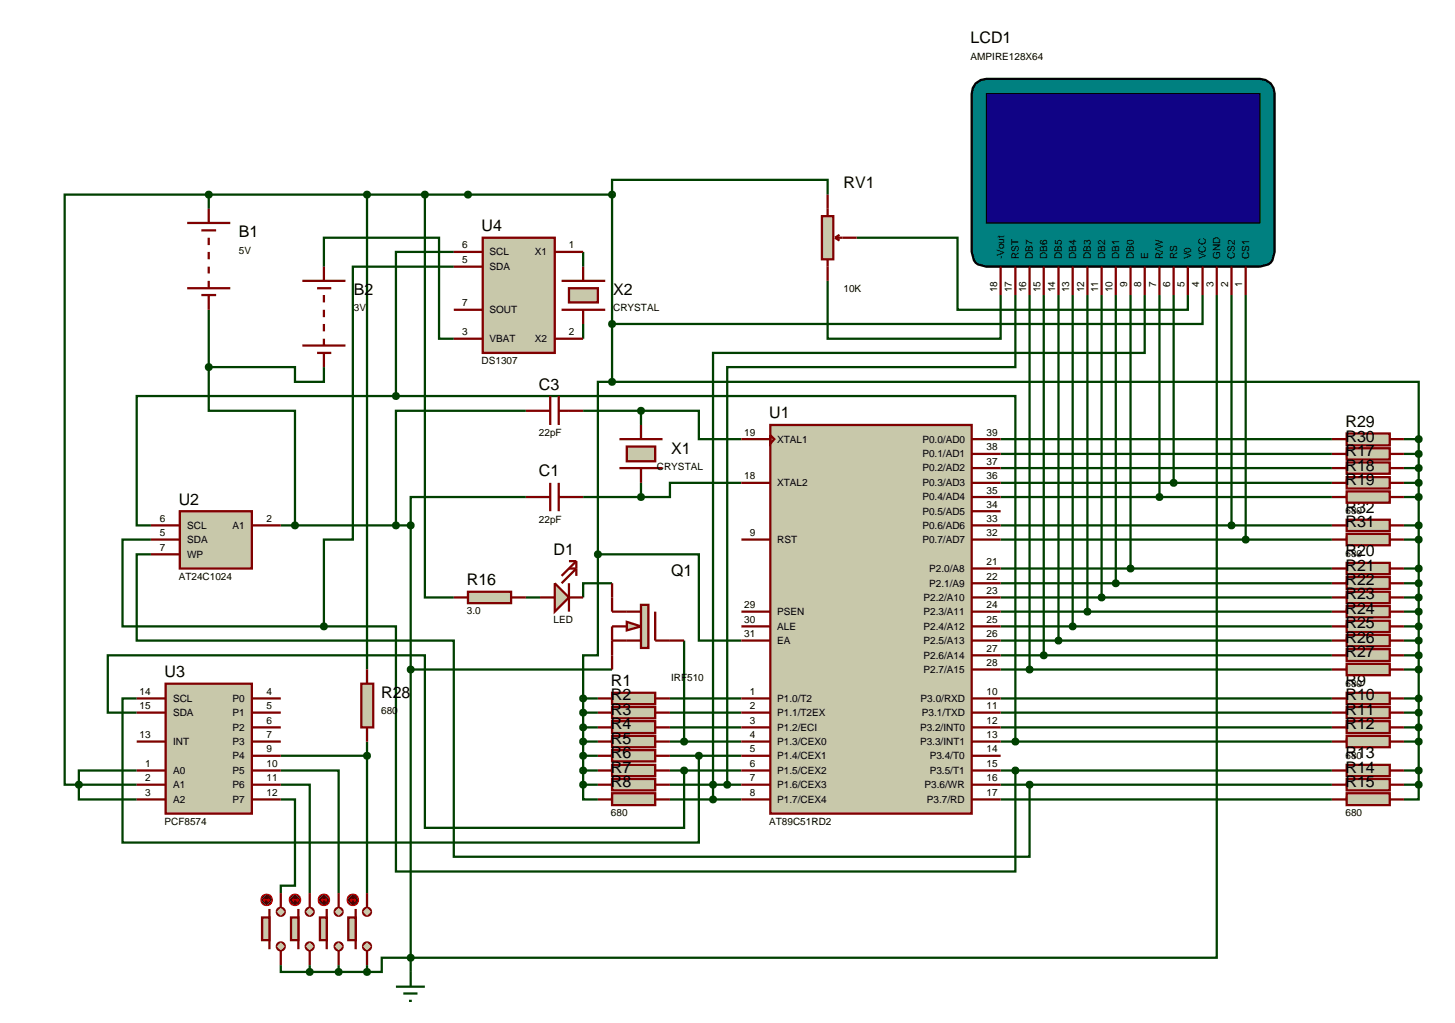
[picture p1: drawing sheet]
<svg xmlns="http://www.w3.org/2000/svg" width="257mm" height="180mm" viewBox="0 0 257 180" stroke-linecap="round" stroke-linejoin="round" font-family="sans-serif">
<g fill="none" stroke="#004000" stroke-width=".4">
<path d="M36.8 34.3h-25.4v104h2.5M36.8 34.3v2.5M36.8 34.3h71.1M64.7 34.3v83.7M74.9 34.3v71h5.1M107.9 34.3v-2.6h38v2.6M107.9 34.3v33M36.8 54.6v10.1M57.1 47v-5.1h20.3v17.8h2.6M80 44.4h-10.2v25.4M80 47h-17.8v48.1h-5.1v15.3M102.8 44.4v2.6"/>
<path d="M102.8 57.1v2.6M145.9 49.5v10.2h30.5v-7.7M151 41.9h17.8v12.7h40.6v-2.6M179 52v12.7h-50.8v73.6M181.5 52v66M184 52v63.5M186.6 52v60.9M189.1 52v58.4M191.7 52v55.8M194.2 52v53.3M196.7 52v50.8M199.3 52v48.2"/>
<path d="M201.8 52v10.2h-76.1v78.7M204.4 52v35.6M206.9 52v33.1M212 52v5.1h-104.1M214.5 52v116.8h-147.2v2.5h-2.6M217.1 52v40.6M219.6 52v43.1M36.8 64.7v7.7h15.2v20.2M36.8 64.7h15.2v2.6h5.1v-2.6M69.8 69.8h-45.7v22.8h2.5M69.8 69.8h109.2v60.9M92.7 72.4h-22.9v20.2"/>
<path d="M102.8 72.4h10.2M107.9 67.3h142.2v10.1M107.9 67.3h-2.5v30.4M113 72.4h10.2v5h7.5M113 72.4v2.5M176.4 77.4h58.4M247.5 77.4h2.6M250.1 77.4v60.9M26.6 97.7h-2.5v15.2h55.9v38.1h101.5v-12.7M26.6 95.1h-5v15.3h35.5M49.5 92.6h22.9M72.4 92.6v78.7"/>
<path d="M92.7 87.6h-20.3v5M102.8 87.6h10.2M105.4 97.7v17.8h-2.6v7.6M105.4 97.7h17.8v15.2h7.5M113 85.1v2.5M130.7 85.1h-12.6v2.5h-5.1M176.4 92.6h58.4M176.4 80h58.4M176.4 95.1h58.4M176.4 82.5h58.4M176.4 85.1h58.4M176.4 87.6h58.4"/>
<path d="M247.5 92.6h2.6M247.5 80h2.6M247.5 95.1h2.6M247.5 82.5h2.6M247.5 85.1h2.6M247.5 87.6h2.6M57.1 110.4h12.7v43.2h109.2v-17.8M72.4 118h35.5M92.7 105.3h2.5M107.9 102.8h-5.1v2.5M120.6 112.9v17.8M176.4 105.3h58.4"/>
<path d="M176.4 118h58.4M176.4 115.5h58.4M176.4 112.9h58.4M176.4 110.4h58.4M176.4 107.8h58.4M176.4 102.8h58.4M176.4 100.2h58.4M247.5 105.3h2.6M247.5 118h2.6M247.5 115.5h2.6M247.5 112.9h2.6M247.5 110.4h2.6"/>
<path d="M247.5 107.8h2.6M247.5 102.8h2.6M247.5 100.2h2.6M13.9 138.3v2.6h10.2M13.9 138.3h10.2M24.1 135.8h-10.2v2.5M24.1 125.6h-5.1v-10.1h55.9v30.4h45.7v-10.1M24.1 123.1h-2.5v25.4h101.6v-15.3M49.5 138.3h5.1v19.1M49.5 135.8h10.2v21.6M49.5 133.2h15.2M64.7 130.7v26.7"/>
<path d="M102.8 138.3v2.6h2.6M102.8 138.3h2.6M102.8 123.1h2.6M102.8 125.6h2.6M102.8 128.2h2.6M102.8 135.8h2.6M102.8 123.1v15.2M102.8 130.7h2.6M102.8 133.2h2.6M118.1 138.3h12.6M118.1 123.1h12.6M118.1 125.6h12.6"/>
<path d="M118.1 128.2h12.6M118.1 135.8h12.6M118.1 130.7h12.6M118.1 133.2h12.6M176.4 138.3h58.4M176.4 123.1h58.4M176.4 125.6h58.4M176.4 128.2h58.4M176.4 135.8h58.4M176.4 130.7h58.4M247.5 138.3h2.6M247.5 123.1h2.6"/>
<path d="M247.5 125.6h2.6M247.5 128.2h2.6M247.5 135.8h2.6M247.5 130.7h2.6M250.1 138.3v2.6h-2.6M49.5 140.9h2.5v15.2h-2.5v1.3M118.1 140.9h12.6M176.4 140.9h58.4M49.5 170.1v1.2h5.1M54.6 171.3h10.1M54.6 170.1v1.2M59.7 170.1v1.2"/>
<path d="M64.7 170.1v1.2"/>
</g>
<path d="M135.8 74.9h35.5v68.5h-35.5z" fill="#c8c8aa" stroke="#800000" stroke-width=".4"/>
<g fill="none" stroke="#800000" stroke-width=".4">
<path d="M130.7 77.4h5.1M135.8 76.7l.7 .7-.7 .8zM171.3 77.4h5.1M130.7 85.1h5.1M130.7 95.1h5.1M171.3 85.1h5.1M171.3 95.1h5.1M171.3 80h5.1M171.3 82.5h5.1M171.3 87.6h5.1M171.3 90.1h5.1M171.3 92.6h5.1"/>
<path d="M130.7 110.4h5.1M130.7 112.9h5.1M130.7 107.8h5.1M171.3 110.4h5.1M171.3 112.9h5.1M171.3 107.8h5.1M171.3 118h5.1M171.3 100.2h5.1M171.3 102.8h5.1M171.3 105.3h5.1M171.3 115.5h5.1M130.7 123.1h5.1"/>
<path d="M130.7 125.6h5.1M130.7 128.2h5.1M130.7 130.7h5.1M130.7 133.2h5.1M130.7 135.8h5.1M130.7 138.3h5.1M171.3 123.1h5.1M171.3 125.6h5.1M171.3 128.2h5.1M171.3 130.7h5.1M171.3 133.2h5.1M171.3 135.8h5.1"/>
<path d="M171.3 138.3h5.1M130.7 140.9h5.1M171.3 140.9h5.1"/>
</g>
<path d="M172 14.7l.9-.6 1-.2h48.2a2.56 2.56 0 0 1 2.6 2.6v27.9l-.4 1.5-.7 .7-1.5 .4h-48.2l-1.5-.4-.4-.3-.3-.4-.4-1.5v-27.9l.2-1z" fill="#008080" stroke="#000" stroke-width=".4"/>
<path d="M173.9 16.5h48.2v22.8h-48.2z" fill="#100385" stroke="#000" stroke-width=".2"/>
<g fill="none" stroke="#800000" stroke-width=".4">
<path d="M176.4 47v5M179 47v5M181.5 47v5M184 47v5M186.6 47v5M189.1 47v5M191.7 47v5M194.2 47v5M196.7 47v5M199.3 47v5M201.8 47v5M204.4 47v5"/>
<path d="M206.9 47v5M209.4 47v5M212 47v5M214.5 47v5M217.1 47v5M219.6 47v5"/>
</g>
<path d="M31.7 90.1h12.7v10.1h-12.7z" fill="#c8c8aa" stroke="#800000" stroke-width=".4"/>
<path d="M26.6 92.6h5.1M26.6 95.1h5.1M26.6 97.7h5.1M44.4 92.6h5.1" fill="none" stroke="#800000" stroke-width=".4"/>
<path d="M29.2 120.5h15.2v22.9h-15.2z" fill="#c8c8aa" stroke="#800000" stroke-width=".4"/>
<g fill="none" stroke="#800000" stroke-width=".4">
<path d="M24.1 123.1h5.1M24.1 125.6h5.1M24.1 130.7h5.1M24.1 135.8h5.1M24.1 138.3h5.1M44.4 123.1h5.1M44.4 125.6h5.1M44.4 130.7h5.1M44.4 135.8h5.1M44.4 138.3h5.1M44.4 128.2h5.1M44.4 133.2h5.1"/>
<path d="M24.1 140.9h5.1M44.4 140.9h5.1"/>
</g>
<path d="M69.8 173.9h5.1M71.1 175.1h2.5M72.1 176.4h.5M72.4 171.3v2.6" fill="none" stroke="#004000" stroke-width=".4"/>
<path d="M13.5 138l.4-.2-.5 .5zM13.9 137.8l.4 .2 .1 .3zM14.4 138.3l-.1 .3-.4 .2zM13.4 138.3l.5 .5-.3-.1z" fill="#004000" stroke="#004000" stroke-width=".4"/>
<path d="M13.4 138.3l.5-.5 .5 .5-.5 .5z" fill="#004000"/>
<g fill="#c8c8aa" stroke="#800000" stroke-width=".4">
<path d="M49 160.2l.5-.2-.7 .7zM49.5 160a.68 .68 0 0 1 .7 .7zM50.2 160.7a.68 .68 0 0 1-.7 .7zM48.8 160.7l.7 .7a.68 .68 0 0 1-.7-.7z"/>
<path d="M49 166.3l.5-.2-.7 .7zM49.5 166.1a.68 .68 0 0 1 .7 .7zM50.2 166.8a.68 .68 0 0 1-.7 .7zM48.8 166.8l.7 .7a.68 .68 0 0 1-.7-.7z"/>
</g>
<g fill="#c8c8aa">
<path d="M48.8 160.7l.7-.7 .7 .7-.7 .7z"/>
<path d="M48.8 166.8l.7-.7 .7 .7-.7 .7z"/>
</g>
<path d="M47.5 160.2v7.1" fill="none" stroke="#800000" stroke-width=".4"/>
<path d="M46.2 161.7h1.3v4h-1.3z" fill="#c8c8aa" stroke="#800000" stroke-width=".4"/>
<path d="M49.5 157.4v2.5M49.5 167.5v2.6" fill="none" stroke="#800000" stroke-width=".4"/>
<path d="M46.3 157.9l.7-.3-1 1zM47 157.6a.94 .94 0 0 1 1 1zM47 159.6l1-1a.94 .94 0 0 1-1 1zM46 158.6l1 1a.94 .94 0 0 1-1-1z" fill="#400000" stroke="#f00" stroke-width=".2"/>
<path d="M46 158.6l1-1 1 1-1 1z" fill="#400000"/>
<path d="M46.5 158.6h1M46.5 158.6l.2 .3M46.7 158.4l-.2 .2M47.2 158.4l.3 .2M47.5 158.6l-.3 .3" fill="none" stroke="#f00" stroke-width=".2"/>
<g fill="#c8c8aa" stroke="#800000" stroke-width=".4">
<path d="M54.1 160.2l.5-.2-.7 .7zM54.6 160a.68 .68 0 0 1 .7 .7zM55.3 160.7a.68 .68 0 0 1-.7 .7zM53.9 160.7l.7 .7a.68 .68 0 0 1-.7-.7z"/>
<path d="M54.1 166.3l.5-.2-.7 .7zM54.6 166.1a.68 .68 0 0 1 .7 .7zM55.3 166.8a.68 .68 0 0 1-.7 .7zM53.9 166.8l.7 .7a.68 .68 0 0 1-.7-.7z"/>
</g>
<g fill="#c8c8aa">
<path d="M53.9 160.7l.7-.7 .7 .7-.7 .7z"/>
<path d="M53.9 166.8l.7-.7 .7 .7-.7 .7z"/>
</g>
<path d="M52.6 160.2v7.1" fill="none" stroke="#800000" stroke-width=".4"/>
<path d="M51.3 161.7h1.3v4h-1.3z" fill="#c8c8aa" stroke="#800000" stroke-width=".4"/>
<path d="M54.6 157.4v2.5M54.6 167.5v2.6" fill="none" stroke="#800000" stroke-width=".4"/>
<path d="M51.3 157.9l.7-.3-1 1zM52 157.6a.94 .94 0 0 1 1 1zM53 158.6a.94 .94 0 0 1-1 1zM51 158.6l1 1a.94 .94 0 0 1-1-1z" fill="#400000" stroke="#f00" stroke-width=".2"/>
<path d="M51 158.6l1-1 1 1-1 1z" fill="#400000"/>
<path d="M51.5 158.6h1.1M51.5 158.6l.3 .3M51.8 158.4l-.3 .2M52.3 158.4l.3 .2M52.6 158.6l-.3 .3" fill="none" stroke="#f00" stroke-width=".2"/>
<g fill="#c8c8aa" stroke="#800000" stroke-width=".4">
<path d="M59.2 160.2l.5-.2-.7 .7zM59.7 160a.68 .68 0 0 1 .7 .7zM59.7 161.4l.7-.7a.68 .68 0 0 1-.7 .7zM59 160.7l.7 .7a.68 .68 0 0 1-.7-.7z"/>
<path d="M59.2 166.3l.5-.2-.7 .7zM59.7 166.1a.68 .68 0 0 1 .7 .7zM59.7 167.5l.7-.7a.68 .68 0 0 1-.7 .7zM59 166.8l.7 .7a.68 .68 0 0 1-.7-.7z"/>
</g>
<g fill="#c8c8aa">
<path d="M59.7 160l.7 .7-.7 .7-.7-.7z"/>
<path d="M59.7 166.1l.7 .7-.7 .7-.7-.7z"/>
</g>
<path d="M57.6 160.2v7.1" fill="none" stroke="#800000" stroke-width=".4"/>
<path d="M56.4 161.7h1.2v4h-1.2z" fill="#c8c8aa" stroke="#800000" stroke-width=".4"/>
<path d="M59.7 157.4v2.5M59.7 167.5v2.6" fill="none" stroke="#800000" stroke-width=".4"/>
<path d="M56.4 157.9l.7-.3-1 1zM57.1 157.6a.94 .94 0 0 1 1 1zM58.1 158.6a.94 .94 0 0 1-1 1zM56.1 158.6l1 1a.94 .94 0 0 1-1-1z" fill="#400000" stroke="#f00" stroke-width=".2"/>
<path d="M56.1 158.6l1-1 1 1-1 1z" fill="#400000"/>
<path d="M56.6 158.6h1M56.6 158.6l.3 .3M56.9 158.4l-.3 .2M57.4 158.4l.2 .2M57.6 158.6l-.2 .3" fill="none" stroke="#f00" stroke-width=".2"/>
<g fill="#c8c8aa" stroke="#800000" stroke-width=".4">
<path d="M64.2 160.2l.5-.2-.7 .7zM64.7 160a.68 .68 0 0 1 .7 .7zM64.7 161.4l.7-.7a.68 .68 0 0 1-.7 .7zM64 160.7l.7 .7a.68 .68 0 0 1-.7-.7z"/>
<path d="M64.2 166.3l.5-.2-.7 .7zM64.7 166.1a.68 .68 0 0 1 .7 .7zM65.4 166.8a.68 .68 0 0 1-.7 .7zM64 166.8l.7 .7a.68 .68 0 0 1-.7-.7z"/>
</g>
<g fill="#c8c8aa">
<path d="M64 160.7l.7-.7 .7 .7-.7 .7z"/>
<path d="M64 166.8l.7-.7 .7 .7-.7 .7z"/>
</g>
<path d="M62.7 160.2v7.1" fill="none" stroke="#800000" stroke-width=".4"/>
<path d="M61.4 161.7h1.3v4h-1.3z" fill="#c8c8aa" stroke="#800000" stroke-width=".4"/>
<path d="M64.7 157.4v2.5M64.7 167.5v2.6" fill="none" stroke="#800000" stroke-width=".4"/>
<path d="M61.5 157.9l.7-.3-1 1zM62.2 157.6a.94 .94 0 0 1 1 1zM63.2 158.6a.94 .94 0 0 1-1 1zM61.2 158.6l1 1a.94 .94 0 0 1-1-1z" fill="#400000" stroke="#f00" stroke-width=".2"/>
<path d="M61.2 158.6l1-1 1 1-1 1z" fill="#400000"/>
<path d="M61.7 158.6h1M61.7 158.6l.3 .3M62 158.4l-.3 .2M62.5 158.4l.2 .2M62.7 158.6l-.2 .3" fill="none" stroke="#f00" stroke-width=".2"/>
<path d="M72.1 168.4l.3-.1-.5 .5zM72.4 168.3l.4 .2 .1 .3zM72.4 169.3l.5-.5-.2 .4zM71.9 168.8l.5 .5-.4-.2z" fill="#004000" stroke="#004000" stroke-width=".4"/>
<path d="M72.4 168.3l.5 .5-.5 .5-.5-.5z" fill="#004000"/>
<path d="M64.3 171l.4-.2-.5 .5zM64.7 170.8l.3 .1 .2 .4zM65.2 171.3l-.1 .3-.4 .2zM64.2 171.3l.5 .5-.4-.2z" fill="#004000" stroke="#004000" stroke-width=".4"/>
<path d="M64.2 171.3l.5-.5 .5 .5-.5 .5z" fill="#004000"/>
<path d="M59.4 170.9l.3-.1-.5 .5zM59.7 170.8l.3 .1 .2 .4zM60.2 171.3l-.1 .3-.4 .2zM59.2 171.3l.5 .5-.4-.2z" fill="#004000" stroke="#004000" stroke-width=".4"/>
<path d="M59.7 170.8l.5 .5-.5 .5-.5-.5z" fill="#004000"/>
<path d="M54.2 171l.4-.2-.5 .5zM54.6 170.8l.4 .2 .1 .3zM55.1 171.3l-.1 .3-.4 .2zM54.1 171.3l.5 .5-.4-.2z" fill="#004000" stroke="#004000" stroke-width=".4"/>
<path d="M54.1 171.3l.5-.5 .5 .5-.5 .5z" fill="#004000"/>
<path d="M107.9 122.1h7.6v2h-7.6z" fill="#c8c8aa" stroke="#800000" stroke-width=".4"/>
<path d="M33 39.3h7.6M36.8 36.8v2.5M33 50.8h7.6M35.5 40.6h2.6M35.5 52h2.6M36.8 41.9v1.3M36.8 44.4v1.3M36.8 47v1.2M36.8 49.5v1.3M36.8 52v2.6M105.4 123.1h2.5M115.5 123.1h2.6" fill="none" stroke="#800000" stroke-width=".4"/>
<path d="M51.7 92.2l.3-.1-.5 .5zM52 92.1l.4 .2 .1 .3zM52.5 92.6l-.2 .4-.3 .1zM51.5 92.6l.5 .5-.3-.1z" fill="#004000" stroke="#004000" stroke-width=".4"/>
<path d="M52 92.1l.5 .5-.5 .5-.5-.5z" fill="#004000"/>
<path d="M36.5 33.9l.3-.1-.5 .5zM36.8 33.8l.4 .2 .1 .3zM36.8 34.8l.5-.5-.1 .3zM36.3 34.3l.5 .5-.4-.2z" fill="#004000" stroke="#004000" stroke-width=".4"/>
<path d="M36.8 33.8l.5 .5-.5 .5-.5-.5z" fill="#004000"/>
<path d="M107.9 124.6h7.6v2h-7.6z" fill="#c8c8aa" stroke="#800000" stroke-width=".4"/>
<path d="M105.4 125.6h2.5M115.5 125.6h2.6" fill="none" stroke="#800000" stroke-width=".4"/>
<path d="M107.9 127.1h7.6v2.1h-7.6z" fill="#c8c8aa" stroke="#800000" stroke-width=".4"/>
<path d="M105.4 128.2h2.5M115.5 128.2h2.6" fill="none" stroke="#800000" stroke-width=".4"/>
<path d="M107.9 129.7h7.6v2h-7.6z" fill="#c8c8aa" stroke="#800000" stroke-width=".4"/>
<path d="M105.4 130.7h2.5M115.5 130.7h2.6" fill="none" stroke="#800000" stroke-width=".4"/>
<path d="M107.9 132.2h7.6v2h-7.6z" fill="#c8c8aa" stroke="#800000" stroke-width=".4"/>
<path d="M105.4 133.2h2.5M115.5 133.2h2.6" fill="none" stroke="#800000" stroke-width=".4"/>
<path d="M107.9 134.8h7.6v2h-7.6z" fill="#c8c8aa" stroke="#800000" stroke-width=".4"/>
<path d="M105.4 135.8h2.5M115.5 135.8h2.6" fill="none" stroke="#800000" stroke-width=".4"/>
<path d="M107.9 137.3h7.6v2h-7.6z" fill="#c8c8aa" stroke="#800000" stroke-width=".4"/>
<path d="M105.4 138.3h2.5M115.5 138.3h2.6" fill="none" stroke="#800000" stroke-width=".4"/>
<path d="M107.9 139.8h7.6v2.1h-7.6z" fill="#c8c8aa" stroke="#800000" stroke-width=".4"/>
<path d="M105.4 140.9h2.5M115.5 140.9h2.6" fill="none" stroke="#800000" stroke-width=".4"/>
<path d="M120.3 135.4l.3-.1-.5 .5zM120.6 135.3l.3 .1 .2 .4zM121.1 135.8l-.2 .4-.3 .1zM120.1 135.8l.5 .5-.4-.2z" fill="#004000" stroke="#004000" stroke-width=".4"/>
<path d="M120.6 135.3l.5 .5-.5 .5-.5-.5z" fill="#004000"/>
<path d="M102.4 122.8l.4-.2-.5 .5zM102.8 122.6l.3 .1 .2 .4zM103.3 123.1l-.1 .3-.4 .2zM102.3 123.1l.5 .5-.3-.1z" fill="#004000" stroke="#004000" stroke-width=".4"/>
<path d="M102.3 123.1l.5-.5 .5 .5-.5 .5z" fill="#004000"/>
<path d="M102.4 125.3l.4-.2-.5 .5zM102.8 125.1l.4 .2 .1 .3zM103.3 125.6l-.2 .4-.3 .1zM102.3 125.6l.5 .5-.3-.1z" fill="#004000" stroke="#004000" stroke-width=".4"/>
<path d="M102.3 125.6l.5-.5 .5 .5-.5 .5z" fill="#004000"/>
<path d="M102.4 127.9l.4-.2-.5 .5zM102.8 127.7l.3 .1 .2 .4zM103.3 128.2l-.2 .4-.3 .1zM102.3 128.2l.5 .5-.3-.1z" fill="#004000" stroke="#004000" stroke-width=".4"/>
<path d="M102.3 128.2l.5-.5 .5 .5-.5 .5z" fill="#004000"/>
<path d="M102.5 130.3l.3-.1-.5 .5zM102.8 130.2l.4 .2 .1 .3zM103.3 130.7l-.2 .4-.3 .1zM102.3 130.7l.5 .5-.3-.1z" fill="#004000" stroke="#004000" stroke-width=".4"/>
<path d="M102.3 130.7l.5-.5 .5 .5-.5 .5z" fill="#004000"/>
<path d="M102.4 132.9l.4-.2-.5 .5zM102.8 132.7l.3 .1 .2 .4zM103.3 133.2l-.1 .3-.4 .2zM102.3 133.2l.5 .5-.3-.1z" fill="#004000" stroke="#004000" stroke-width=".4"/>
<path d="M102.3 133.2l.5-.5 .5 .5-.5 .5z" fill="#004000"/>
<path d="M102.4 135.5l.4-.2-.5 .5zM102.8 135.3l.3 .1 .2 .4zM103.3 135.8l-.1 .3-.4 .2zM102.3 135.8l.5 .5-.3-.1z" fill="#004000" stroke="#004000" stroke-width=".4"/>
<path d="M102.3 135.8l.5-.5 .5 .5-.5 .5z" fill="#004000"/>
<path d="M102.4 138l.4-.2-.5 .5zM102.8 137.8l.4 .2 .1 .3zM103.3 138.3l-.2 .4-.3 .1zM102.3 138.3l.5 .5-.3-.1z" fill="#004000" stroke="#004000" stroke-width=".4"/>
<path d="M102.3 138.3l.5-.5 .5 .5-.5 .5z" fill="#004000"/>
<path d="M237.4 122.1h7.6v2h-7.6z" fill="#c8c8aa" stroke="#800000" stroke-width=".4"/>
<path d="M234.8 123.1h2.6M245 123.1h2.5" fill="none" stroke="#800000" stroke-width=".4"/>
<path d="M237.4 124.6h7.6v2h-7.6z" fill="#c8c8aa" stroke="#800000" stroke-width=".4"/>
<path d="M234.8 125.6h2.6M245 125.6h2.5" fill="none" stroke="#800000" stroke-width=".4"/>
<path d="M237.4 127.1h7.6v2.1h-7.6z" fill="#c8c8aa" stroke="#800000" stroke-width=".4"/>
<path d="M234.8 128.2h2.6M245 128.2h2.5" fill="none" stroke="#800000" stroke-width=".4"/>
<path d="M237.4 129.7h7.6v2h-7.6z" fill="#c8c8aa" stroke="#800000" stroke-width=".4"/>
<path d="M234.8 130.7h2.6M245 130.7h2.5" fill="none" stroke="#800000" stroke-width=".4"/>
<path d="M237.4 134.8h7.6v2h-7.6z" fill="#c8c8aa" stroke="#800000" stroke-width=".4"/>
<path d="M234.8 135.8h2.6M245 135.8h2.5" fill="none" stroke="#800000" stroke-width=".4"/>
<path d="M237.4 137.3h7.6v2h-7.6z" fill="#c8c8aa" stroke="#800000" stroke-width=".4"/>
<path d="M234.8 138.3h2.6M245 138.3h2.5" fill="none" stroke="#800000" stroke-width=".4"/>
<path d="M237.4 139.8h7.6v2.1h-7.6z" fill="#c8c8aa" stroke="#800000" stroke-width=".4"/>
<path d="M234.8 140.9h2.6M245 140.9h2.5" fill="none" stroke="#800000" stroke-width=".4"/>
<path d="M178.6 135.5l.4-.2-.5 .5zM179 135.3l.3 .1 .2 .4zM179.5 135.8l-.1 .3-.4 .2zM178.5 135.8l.5 .5-.3-.1z" fill="#004000" stroke="#004000" stroke-width=".4"/>
<path d="M178.5 135.8l.5-.5 .5 .5-.5 .5z" fill="#004000"/>
<path d="M181.1 138l.4-.2-.5 .5zM181.5 137.8l.4 .2 .1 .3zM181.5 138.8l.5-.5-.2 .4zM181 138.3l.5 .5-.4-.2z" fill="#004000" stroke="#004000" stroke-width=".4"/>
<path d="M181.5 137.8l.5 .5-.5 .5-.5-.5z" fill="#004000"/>
<path d="M178.7 130.3l.3-.1-.5 .5zM179 130.2l.4 .2 .1 .3zM179.5 130.7l-.2 .4-.3 .1zM178.5 130.7l.5 .5-.3-.1z" fill="#004000" stroke="#004000" stroke-width=".4"/>
<path d="M178.5 130.7l.5-.5 .5 .5-.5 .5z" fill="#004000"/>
<path d="M107.6 66.9l.3-.1-.5 .5zM107.9 66.8l.3 .1 .2 .4zM107.9 67.8l.5-.5-.2 .4zM107.4 67.3l.5 .5-.4-.2z" fill="#004000" stroke="#004000" stroke-width=".4"/>
<path d="M107.9 66.8l.5 .5-.5 .5-.5-.5z" fill="#004000"/>
<path d="M249.8 122.7l.3-.1-.5 .5zM250.1 122.6l.4 .2 .1 .3zM250.6 123.1l-.1 .3-.4 .2zM249.6 123.1l.5 .5-.3-.1z" fill="#004000" stroke="#004000" stroke-width=".4"/>
<path d="M250.1 122.6l.5 .5-.5 .5-.5-.5z" fill="#004000"/>
<path d="M249.8 125.2l.3-.1-.5 .5zM250.1 125.1l.4 .2 .1 .3zM250.6 125.6l-.1 .3-.4 .2zM249.6 125.6l.5 .5-.3-.1z" fill="#004000" stroke="#004000" stroke-width=".4"/>
<path d="M250.1 125.1l.5 .5-.5 .5-.5-.5z" fill="#004000"/>
<path d="M249.8 127.8l.3-.1-.5 .5zM250.1 127.7l.4 .2 .1 .3zM250.1 128.7l.5-.5-.1 .3zM249.6 128.2l.5 .5-.3-.1z" fill="#004000" stroke="#004000" stroke-width=".4"/>
<path d="M250.1 127.7l.5 .5-.5 .5-.5-.5z" fill="#004000"/>
<path d="M249.8 130.3l.3-.1-.5 .5zM250.1 130.2l.4 .2 .1 .3zM250.6 130.7l-.1 .3-.4 .2zM249.6 130.7l.5 .5-.3-.1z" fill="#004000" stroke="#004000" stroke-width=".4"/>
<path d="M250.1 130.2l.5 .5-.5 .5-.5-.5z" fill="#004000"/>
<path d="M249.8 135.4l.3-.1-.5 .5zM250.1 135.3l.4 .2 .1 .3zM250.6 135.8l-.1 .3-.4 .2zM249.6 135.8l.5 .5-.3-.1z" fill="#004000" stroke="#004000" stroke-width=".4"/>
<path d="M250.1 135.3l.5 .5-.5 .5-.5-.5z" fill="#004000"/>
<path d="M249.8 137.9l.3-.1-.5 .5zM250.1 137.8l.4 .2 .1 .3zM250.6 138.3l-.1 .3-.4 .2zM249.6 138.3l.5 .5-.3-.1z" fill="#004000" stroke="#004000" stroke-width=".4"/>
<path d="M250.1 137.8l.5 .5-.5 .5-.5-.5z" fill="#004000"/>
<path d="M109.2 77.4h7.6M109.2 82.5h7.6" fill="none" stroke="#800000" stroke-width=".4"/>
<path d="M110.5 78.7h5v2.6h-5z" fill="#c8c8aa" stroke="#800000" stroke-width=".4"/>
<path d="M113 74.9v2.5M113 82.5v2.6" fill="none" stroke="#800000" stroke-width=".4"/>
<path d="M97.8 102.8l2.5 2.5-2.5 2.5z" fill="#c8c8aa" stroke="#800000" stroke-width=".4"/>
<path d="M100.3 98.9h1.3M101.6 98.9l-2.6 2.6M101.6 98.9v2.6M95.2 105.3h2.6M100.3 102.8v5M100.3 100.2h1.3l-2.6 2.6M100.3 105.3h2.5" fill="none" stroke="#800000" stroke-width=".4"/>
<g fill="#c8c8aa" stroke="#800000" stroke-width=".4">
<path d="M110.5 109.6l2.5 .8-2.5 .7z"/>
<path d="M113 106.6h1.3v7.6h-1.3z"/>
</g>
<path d="M107.9 112.9h5.1M107.9 102.8v5h5.1M110.5 110.4h-2.6v7.6M115.5 107.8v5.1h5.1" fill="none" stroke="#800000" stroke-width=".4"/>
<path d="M82.5 104.3h7.6v2h-7.6z" fill="#c8c8aa" stroke="#800000" stroke-width=".4"/>
<path d="M80 105.3h2.5M90.1 105.3h2.6" fill="none" stroke="#800000" stroke-width=".4"/>
<path d="M74.6 33.9l.3-.1-.5 .5zM74.9 33.8l.4 .2 .1 .3zM75.4 34.3l-.1 .3-.4 .2zM74.4 34.3l.5 .5-.4-.2z" fill="#004000" stroke="#004000" stroke-width=".4"/>
<path d="M74.9 33.8l.5 .5-.5 .5-.5-.5z" fill="#004000"/>
<path d="M120.3 130.3l.3-.1-.5 .5zM120.6 130.2l.3 .1 .2 .4zM120.6 131.2l.5-.5-.2 .4zM120.1 130.7l.5 .5-.3-.1z" fill="#004000" stroke="#004000" stroke-width=".4"/>
<path d="M120.6 130.2l.5 .5-.5 .5-.5-.5z" fill="#004000"/>
<path d="M122.9 132.8l.3-.1-.5 .5zM123.2 132.7l.3 .1 .2 .4zM123.7 133.2l-.2 .4-.3 .1zM122.7 133.2l.5 .5-.4-.2z" fill="#004000" stroke="#004000" stroke-width=".4"/>
<path d="M123.2 132.7l.5 .5-.5 .5-.5-.5z" fill="#004000"/>
<path d="M125.4 140.5l.3-.1-.5 .5zM125.7 140.4l.3 .1 .2 .4zM126.2 140.9l-.2 .4-.3 .1zM125.2 140.9l.5 .5-.3-.1z" fill="#004000" stroke="#004000" stroke-width=".4"/>
<path d="M125.7 140.4l.5 .5-.5 .5-.5-.5z" fill="#004000"/>
<path d="M237.4 76.4h7.6v2.1h-7.6z" fill="#c8c8aa" stroke="#800000" stroke-width=".4"/>
<path d="M234.8 77.4h2.6M245 77.4h2.5" fill="none" stroke="#800000" stroke-width=".4"/>
<path d="M237.4 79h7.6v2h-7.6z" fill="#c8c8aa" stroke="#800000" stroke-width=".4"/>
<path d="M234.8 80h2.6M245 80h2.5" fill="none" stroke="#800000" stroke-width=".4"/>
<path d="M237.4 91.6h7.6v2h-7.6z" fill="#c8c8aa" stroke="#800000" stroke-width=".4"/>
<path d="M234.8 92.6h2.6M245 92.6h2.5" fill="none" stroke="#800000" stroke-width=".4"/>
<path d="M237.4 94.1h7.6v2h-7.6z" fill="#c8c8aa" stroke="#800000" stroke-width=".4"/>
<path d="M234.8 95.1h2.6M245 95.1h2.5" fill="none" stroke="#800000" stroke-width=".4"/>
<path d="M249.8 77l.3-.1-.5 .5zM250.1 76.9l.4 .2 .1 .3zM250.6 77.4l-.1 .3-.4 .2zM249.6 77.4l.5 .5-.3-.1z" fill="#004000" stroke="#004000" stroke-width=".4"/>
<path d="M250.1 76.9l.5 .5-.5 .5-.5-.5z" fill="#004000"/>
<path d="M249.8 79.6l.3-.1-.5 .5zM250.1 79.5l.4 .2 .1 .3zM250.1 80.5l.5-.5-.1 .3zM249.6 80l.5 .5-.3-.1z" fill="#004000" stroke="#004000" stroke-width=".4"/>
<path d="M250.1 79.5l.5 .5-.5 .5-.5-.5z" fill="#004000"/>
<path d="M249.8 92.2l.3-.1-.5 .5zM250.1 92.1l.4 .2 .1 .3zM250.6 92.6l-.1 .3-.4 .2zM249.6 92.6l.5 .5-.3-.1z" fill="#004000" stroke="#004000" stroke-width=".4"/>
<path d="M250.1 92.1l.5 .5-.5 .5-.5-.5z" fill="#004000"/>
<path d="M249.8 94.7l.3-.1-.5 .5zM250.1 94.6l.4 .2 .1 .3zM250.6 95.1l-.1 .3-.4 .2zM249.6 95.1l.5 .5-.3-.1z" fill="#004000" stroke="#004000" stroke-width=".4"/>
<path d="M250.1 94.6l.5 .5-.5 .5-.5-.5z" fill="#004000"/>
<path d="M237.4 81.5h7.6v2h-7.6z" fill="#c8c8aa" stroke="#800000" stroke-width=".4"/>
<path d="M234.8 82.5h2.6M245 82.5h2.5" fill="none" stroke="#800000" stroke-width=".4"/>
<path d="M237.4 84.1h7.6v2h-7.6z" fill="#c8c8aa" stroke="#800000" stroke-width=".4"/>
<path d="M234.8 85.1h2.6M245 85.1h2.5" fill="none" stroke="#800000" stroke-width=".4"/>
<path d="M237.4 86.6h7.6v2h-7.6z" fill="#c8c8aa" stroke="#800000" stroke-width=".4"/>
<path d="M234.8 87.6h2.6M245 87.6h2.5" fill="none" stroke="#800000" stroke-width=".4"/>
<path d="M249.8 82.1l.3-.1-.5 .5zM250.1 82l.4 .2 .1 .3zM250.6 82.5l-.1 .3-.4 .2zM249.6 82.5l.5 .5-.3-.1z" fill="#004000" stroke="#004000" stroke-width=".4"/>
<path d="M250.1 82l.5 .5-.5 .5-.5-.5z" fill="#004000"/>
<path d="M249.8 84.7l.3-.1-.5 .5zM250.1 84.6l.4 .2 .1 .3zM250.6 85.1l-.1 .3-.4 .2zM249.6 85.1l.5 .5-.3-.1z" fill="#004000" stroke="#004000" stroke-width=".4"/>
<path d="M250.1 84.6l.5 .5-.5 .5-.5-.5z" fill="#004000"/>
<path d="M249.8 87.2l.3-.1-.5 .5zM250.1 87.1l.4 .2 .1 .3zM250.6 87.6l-.1 .3-.4 .2zM249.6 87.6l.5 .5-.3-.1z" fill="#004000" stroke="#004000" stroke-width=".4"/>
<path d="M249.6 87.6l.5-.5 .5 .5-.5 .5z" fill="#004000"/>
<path d="M237.4 99.2h7.6v2h-7.6z" fill="#c8c8aa" stroke="#800000" stroke-width=".4"/>
<path d="M234.8 100.2h2.6M245 100.2h2.5" fill="none" stroke="#800000" stroke-width=".4"/>
<path d="M237.4 101.7h7.6v2.1h-7.6z" fill="#c8c8aa" stroke="#800000" stroke-width=".4"/>
<path d="M234.8 102.8h2.6M245 102.8h2.5" fill="none" stroke="#800000" stroke-width=".4"/>
<path d="M237.4 104.3h7.6v2h-7.6z" fill="#c8c8aa" stroke="#800000" stroke-width=".4"/>
<path d="M234.8 105.3h2.6M245 105.3h2.5" fill="none" stroke="#800000" stroke-width=".4"/>
<path d="M237.4 106.8h7.6v2h-7.6z" fill="#c8c8aa" stroke="#800000" stroke-width=".4"/>
<path d="M234.8 107.8h2.6M245 107.8h2.5" fill="none" stroke="#800000" stroke-width=".4"/>
<path d="M237.4 109.4h7.6v2h-7.6z" fill="#c8c8aa" stroke="#800000" stroke-width=".4"/>
<path d="M234.8 110.4h2.6M245 110.4h2.5" fill="none" stroke="#800000" stroke-width=".4"/>
<path d="M237.4 111.9h7.6v2h-7.6z" fill="#c8c8aa" stroke="#800000" stroke-width=".4"/>
<path d="M234.8 112.9h2.6M245 112.9h2.5" fill="none" stroke="#800000" stroke-width=".4"/>
<path d="M237.4 114.4h7.6v2.1h-7.6z" fill="#c8c8aa" stroke="#800000" stroke-width=".4"/>
<path d="M234.8 115.5h2.6M245 115.5h2.5" fill="none" stroke="#800000" stroke-width=".4"/>
<path d="M237.4 117h7.6v2h-7.6z" fill="#c8c8aa" stroke="#800000" stroke-width=".4"/>
<path d="M234.8 118h2.6M245 118h2.5" fill="none" stroke="#800000" stroke-width=".4"/>
<path d="M249.8 117.6l.3-.1-.5 .5zM250.1 117.5l.4 .2 .1 .3zM250.6 118l-.1 .3-.4 .2zM249.6 118l.5 .5-.3-.1z" fill="#004000" stroke="#004000" stroke-width=".4"/>
<path d="M250.1 117.5l.5 .5-.5 .5-.5-.5z" fill="#004000"/>
<path d="M249.8 115.1l.3-.1-.5 .5zM250.1 115l.4 .2 .1 .3zM250.6 115.5l-.1 .3-.4 .2zM249.6 115.5l.5 .5-.3-.1z" fill="#004000" stroke="#004000" stroke-width=".4"/>
<path d="M250.1 115l.5 .5-.5 .5-.5-.5z" fill="#004000"/>
<path d="M249.8 112.5l.3-.1-.5 .5zM250.1 112.4l.4 .2 .1 .3zM250.6 112.9l-.1 .3-.4 .2zM249.6 112.9l.5 .5-.3-.1z" fill="#004000" stroke="#004000" stroke-width=".4"/>
<path d="M250.1 112.4l.5 .5-.5 .5-.5-.5z" fill="#004000"/>
<path d="M249.8 110l.3-.1-.5 .5zM250.1 109.9l.4 .2 .1 .3zM250.6 110.4l-.1 .3-.4 .2zM249.6 110.4l.5 .5-.3-.1z" fill="#004000" stroke="#004000" stroke-width=".4"/>
<path d="M250.1 109.9l.5 .5-.5 .5-.5-.5z" fill="#004000"/>
<path d="M249.8 107.4l.3-.1-.5 .5zM250.1 107.3l.4 .2 .1 .3zM250.6 107.8l-.1 .3-.4 .2zM249.6 107.8l.5 .5-.3-.1z" fill="#004000" stroke="#004000" stroke-width=".4"/>
<path d="M250.1 107.3l.5 .5-.5 .5-.5-.5z" fill="#004000"/>
<path d="M249.8 104.9l.3-.1-.5 .5zM250.1 104.8l.4 .2 .1 .3zM250.6 105.3l-.1 .3-.4 .2zM249.6 105.3l.5 .5-.3-.1z" fill="#004000" stroke="#004000" stroke-width=".4"/>
<path d="M250.1 104.8l.5 .5-.5 .5-.5-.5z" fill="#004000"/>
<path d="M249.8 102.4l.3-.1-.5 .5zM250.1 102.3l.4 .2 .1 .3zM250.6 102.8l-.1 .3-.4 .2zM249.6 102.8l.5 .5-.3-.1z" fill="#004000" stroke="#004000" stroke-width=".4"/>
<path d="M250.1 102.3l.5 .5-.5 .5-.5-.5z" fill="#004000"/>
<path d="M249.8 99.8l.3-.1-.5 .5zM250.1 99.7l.4 .2 .1 .3zM250.6 100.2l-.1 .3-.4 .2zM249.6 100.2l.5 .5-.3-.1z" fill="#004000" stroke="#004000" stroke-width=".4"/>
<path d="M250.1 99.7l.5 .5-.5 .5-.5-.5z" fill="#004000"/>
<path d="M199 99.8l.3-.1-.5 .5zM199.3 99.7l.4 .2 .1 .3zM199.8 100.2l-.1 .3-.4 .2zM198.8 100.2l.5 .5-.3-.1z" fill="#004000" stroke="#004000" stroke-width=".4"/>
<path d="M199.3 99.7l.5 .5-.5 .5-.5-.5z" fill="#004000"/>
<path d="M196.3 102.5l.4-.2-.5 .5zM196.7 102.3l.4 .2 .1 .3zM197.2 102.8l-.1 .3-.4 .2zM196.2 102.8l.5 .5-.3-.1z" fill="#004000" stroke="#004000" stroke-width=".4"/>
<path d="M196.2 102.8l.5-.5 .5 .5-.5 .5z" fill="#004000"/>
<path d="M193.9 104.9l.3-.1-.5 .5zM194.2 104.8l.4 .2 .1 .3zM194.2 105.8l.5-.5-.2 .4zM193.7 105.3l.5 .5-.4-.2z" fill="#004000" stroke="#004000" stroke-width=".4"/>
<path d="M194.2 104.8l.5 .5-.5 .5-.5-.5z" fill="#004000"/>
<path d="M191.3 107.5l.4-.2-.5 .5zM191.7 107.3l.3 .1 .2 .4zM192.2 107.8l-.1 .3-.4 .2zM191.2 107.8l.5 .5-.4-.2z" fill="#004000" stroke="#004000" stroke-width=".4"/>
<path d="M191.2 107.8l.5-.5 .5 .5-.5 .5z" fill="#004000"/>
<path d="M188.8 110l.3-.1-.5 .5zM189.1 109.9l.3 .1 .2 .4zM189.6 110.4l-.2 .4-.3 .1zM188.6 110.4l.5 .5-.4-.2z" fill="#004000" stroke="#004000" stroke-width=".4"/>
<path d="M189.1 109.9l.5 .5-.5 .5-.5-.5z" fill="#004000"/>
<path d="M186.3 112.5l.3-.1-.5 .5zM186.6 112.4l.4 .2 .1 .3zM187.1 112.9l-.1 .3-.4 .2zM186.1 112.9l.5 .5-.3-.1z" fill="#004000" stroke="#004000" stroke-width=".4"/>
<path d="M186.6 112.4l.5 .5-.5 .5-.5-.5z" fill="#004000"/>
<path d="M183.6 115.2l.4-.2-.5 .5zM184 115l.4 .2 .1 .3zM184.5 115.5l-.1 .3-.4 .2zM183.5 115.5l.5 .5-.3-.1z" fill="#004000" stroke="#004000" stroke-width=".4"/>
<path d="M183.5 115.5l.5-.5 .5 .5-.5 .5z" fill="#004000"/>
<path d="M181.2 117.6l.3-.1-.5 .5zM181.5 117.5l.4 .2 .1 .3zM181.5 118.5l.5-.5-.2 .4zM181 118l.5 .5-.4-.2z" fill="#004000" stroke="#004000" stroke-width=".4"/>
<path d="M181.5 117.5l.5 .5-.5 .5-.5-.5z" fill="#004000"/>
<path d="M219.3 94.7l.3-.1-.5 .5zM219.6 94.6l.3 .1 .2 .4zM219.6 95.6l.5-.5-.1 .3zM219.1 95.1l.5 .5-.4-.2z" fill="#004000" stroke="#004000" stroke-width=".4"/>
<path d="M219.6 94.6l.5 .5-.5 .5-.5-.5z" fill="#004000"/>
<path d="M216.8 92.2l.3-.1-.5 .5zM217.1 92.1l.4 .2 .1 .3zM217.6 92.6l-.2 .4-.3 .1zM216.6 92.6l.5 .5-.3-.1z" fill="#004000" stroke="#004000" stroke-width=".4"/>
<path d="M217.1 92.1l.5 .5-.5 .5-.5-.5z" fill="#004000"/>
<path d="M204 87.3l.4-.2-.5 .5zM204.4 87.1l.3 .1 .2 .4zM204.9 87.6l-.1 .3-.4 .2zM203.9 87.6l.5 .5-.4-.2z" fill="#004000" stroke="#004000" stroke-width=".4"/>
<path d="M203.9 87.6l.5-.5 .5 .5-.5 .5z" fill="#004000"/>
<path d="M206.6 84.7l.3-.1-.5 .5zM206.9 84.6l.4 .2 .1 .3zM206.9 85.6l.5-.5-.2 .4zM206.4 85.1l.5 .5-.4-.2z" fill="#004000" stroke="#004000" stroke-width=".4"/>
<path d="M206.9 84.6l.5 .5-.5 .5-.5-.5z" fill="#004000"/>
<path d="M107.6 56.7l.3-.1-.5 .5zM107.9 56.6l.3 .1 .2 .4zM107.9 57.6l.5-.5-.2 .4zM107.4 57.1l.5 .5-.4-.2z" fill="#004000" stroke="#004000" stroke-width=".4"/>
<path d="M107.9 56.6l.5 .5-.5 .5-.5-.5z" fill="#004000"/>
<path d="M127.8 138l.4-.2-.5 .5zM128.2 137.8l.4 .2 .1 .3zM128.7 138.3l-.2 .4-.3 .1zM127.7 138.3l.5 .5-.3-.1z" fill="#004000" stroke="#004000" stroke-width=".4"/>
<path d="M127.7 138.3l.5-.5 .5 .5-.5 .5z" fill="#004000"/>
<path d="M144.9 38.1h2v7.6h-2z" fill="#c8c8aa" stroke="#800000" stroke-width=".4"/>
<path d="M145.9 34.3v3.8M145.9 45.7v3.8M147.2 41.9l.8 .5M147.2 41.9h3.8M148 41.4l-.8 .5" fill="none" stroke="#800000" stroke-width=".4"/>
<path d="M107.6 33.9l.3-.1-.5 .5zM107.9 33.8l.3 .1 .2 .4zM107.9 34.8l.5-.5-.2 .4zM107.4 34.3l.5 .5-.4-.2z" fill="#004000" stroke="#004000" stroke-width=".4"/>
<path d="M107.9 33.8l.5 .5-.5 .5-.5-.5z" fill="#004000"/>
<path d="M63.7 120.5h2.1v7.7h-2.1z" fill="#c8c8aa" stroke="#800000" stroke-width=".4"/>
<path d="M64.7 118v2.5M64.7 128.2v2.5" fill="none" stroke="#800000" stroke-width=".4"/>
<path d="M64.3 132.9l.4-.2-.5 .5zM64.7 132.7l.4 .2 .1 .3zM65.2 133.2l-.1 .3-.4 .2zM64.2 133.2l.5 .5-.3-.1z" fill="#004000" stroke="#004000" stroke-width=".4"/>
<path d="M64.2 133.2l.5-.5 .5 .5-.5 .5z" fill="#004000"/>
<path d="M64.3 34l.4-.2-.5 .5zM64.7 33.8l.4 .2 .1 .3zM64.7 34.8l.5-.5-.1 .3zM64.2 34.3l.5 .5-.3-.1z" fill="#004000" stroke="#004000" stroke-width=".4"/>
<path d="M64.2 34.3l.5-.5 .5 .5-.5 .5z" fill="#004000"/>
<path d="M72.1 117.6l.3-.1-.5 .5zM72.4 117.5l.3 .1 .2 .4zM72.4 118.5l.5-.5-.2 .4zM71.9 118l.5 .5-.4-.2z" fill="#004000" stroke="#004000" stroke-width=".4"/>
<path d="M72.4 117.5l.5 .5-.5 .5-.5-.5z" fill="#004000"/>
<path d="M82.2 33.9l.3-.1-.5 .5zM82.5 33.8l.4 .2 .1 .3zM82.5 34.8l.5-.5-.2 .4zM82 34.3l.5 .5-.4-.2z" fill="#004000" stroke="#004000" stroke-width=".4"/>
<path d="M82.5 33.8l.5 .5-.5 .5-.5-.5z" fill="#004000"/>
<path d="M125.3 138l.4-.2-.5 .5zM125.7 137.8l.4 .2 .1 .3zM126.2 138.3l-.2 .4-.3 .1zM125.2 138.3l.5 .5-.3-.1z" fill="#004000" stroke="#004000" stroke-width=".4"/>
<path d="M125.7 137.8l.5 .5-.5 .5-.5-.5z" fill="#004000"/>
<path d="M105 97.4l.4-.2-.5 .5zM105.4 97.2l.3 .1 .2 .4zM105.9 97.7l-.1 .3-.4 .2zM104.9 97.7l.5 .5-.3-.1z" fill="#004000" stroke="#004000" stroke-width=".4"/>
<path d="M104.9 97.7l.5-.5 .5 .5-.5 .5z" fill="#004000"/>
<path d="M92.7 72.4h4.3M97 69.8v5.1M98.5 69.8v5.1M98.5 72.4h4.3M92.7 87.6h4.3M97 85.1v5M98.5 85.1v5M98.5 87.6h4.3" fill="none" stroke="#800000" stroke-width=".4"/>
<path d="M112.6 87.3l.4-.2-.5 .5zM113 87.1l.3 .1 .2 .4zM113.5 87.6l-.1 .3-.4 .2zM112.5 87.6l.5 .5-.4-.2z" fill="#004000" stroke="#004000" stroke-width=".4"/>
<path d="M112.5 87.6l.5-.5 .5 .5-.5 .5z" fill="#004000"/>
<path d="M72.1 92.2l.3-.1-.5 .5zM72.4 92.1l.3 .1 .2 .4zM72.4 93.1l.5-.5-.2 .4zM71.9 92.6l.5 .5-.4-.2z" fill="#004000" stroke="#004000" stroke-width=".4"/>
<path d="M72.4 92.1l.5 .5-.5 .5-.5-.5z" fill="#004000"/>
<path d="M69.5 92.2l.3-.1-.5 .5zM69.8 92.1l.3 .1 .2 .4zM69.8 93.1l.5-.5-.2 .4zM69.3 92.6l.5 .5-.4-.2z" fill="#004000" stroke="#004000" stroke-width=".4"/>
<path d="M69.8 92.1l.5 .5-.5 .5-.5-.5z" fill="#004000"/>
<path d="M112.7 72l.3-.1-.5 .5zM113 71.9l.4 .2 .1 .3zM113 72.9l.5-.5-.1 .3zM112.5 72.4l.5 .5-.3-.1z" fill="#004000" stroke="#004000" stroke-width=".4"/>
<path d="M113 71.9l.5 .5-.5 .5-.5-.5z" fill="#004000"/>
<path d="M85.1 41.9h12.7v20.3h-12.7z" fill="#c8c8aa" stroke="#800000" stroke-width=".4"/>
<g fill="none" stroke="#800000" stroke-width=".4">
<path d="M53.3 49.5h7.6M55.9 50.8h2.5M57.1 47v2.5M57.1 52v1.3M57.1 54.6v1.3M57.1 57.1v1.3M57.1 59.7v1.2M80 59.7h5.1M80 44.4h5.1M80 47h5.1M80 54.6h5.1M97.8 59.7h5"/>
<path d="M97.8 44.4h5M53.3 60.9h7.6M55.9 62.2h2.5M57.1 62.2v2.5"/>
</g>
<path d="M36.4 64.4l.4-.2-.5 .5zM36.8 64.2l.4 .2 .1 .3zM36.8 65.2l.5-.5-.1 .3zM36.3 64.7l.5 .5-.4-.2z" fill="#004000" stroke="#004000" stroke-width=".4"/>
<path d="M36.3 64.7l.5-.5 .5 .5-.5 .5z" fill="#004000"/>
<path d="M99 54.6h7.7M99 49.5h7.7" fill="none" stroke="#800000" stroke-width=".4"/>
<path d="M100.3 50.8h5.1v2.5h-5.1z" fill="#c8c8aa" stroke="#800000" stroke-width=".4"/>
<path d="M102.8 47v2.5M102.8 54.6v2.5" fill="none" stroke="#800000" stroke-width=".4"/>
<path d="M69.5 69.4l.3-.1-.5 .5zM69.8 69.3l.4 .2 .1 .3zM69.8 70.3l.5-.5-.2 .4zM69.3 69.8l.5 .5-.4-.2z" fill="#004000" stroke="#004000" stroke-width=".4"/>
<path d="M69.8 69.3l.5 .5-.5 .5-.5-.5z" fill="#004000"/>
<path d="M56.8 110l.3-.1-.5 .5zM57.1 109.9l.3 .1 .2 .4zM57.6 110.4l-.1 .3-.4 .2zM56.6 110.4l.5 .5-.4-.2z" fill="#004000" stroke="#004000" stroke-width=".4"/>
<path d="M56.6 110.4l.5-.5 .5 .5-.5 .5z" fill="#004000"/>
<g font-size="2.8">
<text x="171.1" y="7.7">LCD1</text>
<text x="148.7" y="33.2">RV1</text>
<text x="42.1" y="41.9">B1</text>
<text x="84.9" y="40.8">U4</text>
<text x="62.4" y="52.1">B2</text>
<text x="108.1" y="52.1">X2</text>
<text x="95" y="68.7">C3</text>
<text x="135.6" y="73.8">U1</text>
<text x="237.2" y="75.3">R29</text>
<text x="237.2" y="77.9">R30</text>
<text x="95" y="84">C1</text>
<text x="118.3" y="80">X1</text>
<text x="237.2" y="80.4">R17</text>
<text x="237.2" y="83">R18</text>
<text x="31.5" y="89">U2</text>
<text x="237.2" y="85.5">R19</text>
<text x="237.2" y="90.5">R32</text>
<text x="237.2" y="93">R31</text>
<text x="97.6" y="97.8">D1</text>
<text x="118.3" y="101.6">Q1</text>
<text x="237.2" y="98.1">R20</text>
<text x="237.2" y="100.6">R21</text>
<text x="82.3" y="103.2">R16</text>
<text x="237.2" y="103.2">R22</text>
<text x="237.2" y="105.7">R23</text>
<text x="237.2" y="108.3">R24</text>
<text x="237.2" y="110.8">R25</text>
<text x="237.2" y="113.3">R26</text>
<text x="29" y="119.4">U3</text>
<text x="237.2" y="115.9">R27</text>
<text x="67.2" y="123.1">R28</text>
<text x="107.7" y="121">R1</text>
<text x="107.7" y="123.5">R2</text>
<text x="107.7" y="126">R3</text>
<text x="237.2" y="121">R9</text>
<text x="237.2" y="123.5">R10</text>
<text x="237.2" y="126">R11</text>
<text x="107.7" y="128.6">R4</text>
<text x="107.7" y="131.1">R5</text>
<text x="237.2" y="128.6">R12</text>
<text x="107.7" y="133.7">R6</text>
<text x="107.7" y="136.2">R7</text>
<text x="237.2" y="133.7">R13</text>
<text x="237.2" y="136.2">R14</text>
<text x="107.7" y="138.7">R8</text>
<text x="237.2" y="138.7">R15</text>
</g>
<g font-size="1.8">
<text x="171.1" y="10.5">AMPIRE128X64</text>
<text x="42.1" y="44.8">5V</text>
<text x="81.5" y="43.8">6</text>
<text x="81.5" y="46.4">5</text>
<text x="86.3" y="45">SCL</text>
<text x="86.3" y="47.6">SDA</text>
<text x="94.3" y="45">X1</text>
<text x="100.3" y="43.8">1</text>
<text x="177" y="45.7" transform="rotate(-90 177 45.7)">-Vout</text>
<text x="179.6" y="45.7" transform="rotate(-90 179.6 45.7)">RST</text>
<text x="182.1" y="45.7" transform="rotate(-90 182.1 45.7)">DB7</text>
<text x="184.6" y="45.7" transform="rotate(-90 184.6 45.7)">DB6</text>
<text x="187.2" y="45.7" transform="rotate(-90 187.2 45.7)">DB5</text>
<text x="189.7" y="45.7" transform="rotate(-90 189.7 45.7)">DB4</text>
<text x="192.3" y="45.7" transform="rotate(-90 192.3 45.7)">DB3</text>
<text x="194.8" y="45.7" transform="rotate(-90 194.8 45.7)">DB2</text>
<text x="197.3" y="45.7" transform="rotate(-90 197.3 45.7)">DB1</text>
<text x="199.9" y="45.7" transform="rotate(-90 199.9 45.7)">DB0</text>
<text x="202.4" y="45.7" transform="rotate(-90 202.4 45.7)">E</text>
<text x="205" y="45.7" transform="rotate(-90 205 45.7)">R/W</text>
<text x="207.5" y="45.7" transform="rotate(-90 207.5 45.7)">RS</text>
<text x="210" y="45.7" transform="rotate(-90 210 45.7)">V0</text>
<text x="212.6" y="45.7" transform="rotate(-90 212.6 45.7)">VCC</text>
<text x="215.1" y="45.7" transform="rotate(-90 215.1 45.7)">GND</text>
<text x="217.7" y="45.7" transform="rotate(-90 217.7 45.7)">CS2</text>
<text x="220.2" y="45.7" transform="rotate(-90 220.2 45.7)">CS1</text>
<text x="81.5" y="54">7</text>
<text x="148.7" y="51.5">10K</text>
<text x="175.8" y="51.5" transform="rotate(-90 175.8 51.5)">18</text>
<text x="178.4" y="51.5" transform="rotate(-90 178.4 51.5)">17</text>
<text x="180.9" y="51.5" transform="rotate(-90 180.9 51.5)">16</text>
<text x="183.4" y="51.5" transform="rotate(-90 183.4 51.5)">15</text>
<text x="186" y="51.5" transform="rotate(-90 186 51.5)">14</text>
<text x="188.5" y="51.5" transform="rotate(-90 188.5 51.5)">13</text>
<text x="191.1" y="51.5" transform="rotate(-90 191.1 51.5)">12</text>
<text x="193.6" y="51.5" transform="rotate(-90 193.6 51.5)">11</text>
<text x="196.1" y="51.5" transform="rotate(-90 196.1 51.5)">10</text>
<text x="198.7" y="50.5" transform="rotate(-90 198.7 50.5)">9</text>
<text x="201.2" y="50.5" transform="rotate(-90 201.2 50.5)">8</text>
<text x="203.8" y="50.5" transform="rotate(-90 203.8 50.5)">7</text>
<text x="206.3" y="50.5" transform="rotate(-90 206.3 50.5)">6</text>
<text x="208.8" y="50.5" transform="rotate(-90 208.8 50.5)">5</text>
<text x="211.4" y="50.5" transform="rotate(-90 211.4 50.5)">4</text>
<text x="213.9" y="50.5" transform="rotate(-90 213.9 50.5)">3</text>
<text x="216.5" y="50.5" transform="rotate(-90 216.5 50.5)">2</text>
<text x="219" y="50.5" transform="rotate(-90 219 50.5)">1</text>
<text x="62.4" y="54.9">3V</text>
<text x="81.5" y="59.1">3</text>
<text x="86.3" y="55.2">SOUT</text>
<text x="100.3" y="59.1">2</text>
<text x="108.1" y="54.9">CRYSTAL</text>
<text x="84.9" y="64.2">DS1307</text>
<text x="86.3" y="60.3">VBAT</text>
<text x="94.3" y="60.3">X2</text>
<text x="95" y="76.9">22pF</text>
<text x="131.2" y="76.8">19</text>
<text x="137" y="78">XTAL1</text>
<text x="162.6" y="78">P0.0/AD0</text>
<text x="173.9" y="76.8">39</text>
<text x="115.8" y="82.9">CRYSTAL</text>
<text x="162.6" y="80.6">P0.1/AD1</text>
<text x="162.6" y="83.1">P0.2/AD2</text>
<text x="173.9" y="79.4">38</text>
<text x="173.9" y="81.9">37</text>
<text x="237.2" y="80.5">680</text>
<text x="237.2" y="83">680</text>
<text x="131.2" y="84.5">18</text>
<text x="137" y="85.7">XTAL2</text>
<text x="162.6" y="85.7">P0.3/AD3</text>
<text x="162.6" y="88.2">P0.4/AD4</text>
<text x="173.9" y="84.5">36</text>
<text x="173.9" y="87">35</text>
<text x="173.9" y="89.5">34</text>
<text x="237.2" y="85.5">680</text>
<text x="237.2" y="88.1">680</text>
<text x="28.2" y="92">6</text>
<text x="28.2" y="94.5">5</text>
<text x="33" y="93.2">SCL</text>
<text x="33" y="95.7">SDA</text>
<text x="41" y="93.2">A1</text>
<text x="47" y="92">2</text>
<text x="95" y="92.1">22pF</text>
<text x="132.2" y="94.5">9</text>
<text x="137" y="95.7">RST</text>
<text x="162.6" y="90.7">P0.5/AD5</text>
<text x="162.6" y="93.2">P0.6/AD6</text>
<text x="162.6" y="95.7">P0.7/AD7</text>
<text x="173.9" y="92">33</text>
<text x="173.9" y="94.5">32</text>
<text x="237.2" y="95.6">680</text>
<text x="237.2" y="90.6">680</text>
<text x="28.2" y="97.1">7</text>
<text x="33" y="98.3">WP</text>
<text x="163.8" y="100.8">P2.0/A8</text>
<text x="173.9" y="99.6">21</text>
<text x="237.2" y="98.1">680</text>
<text x="31.5" y="102.2">AT24C1024</text>
<text x="131.2" y="107.2">29</text>
<text x="162.8" y="105.9">P2.2/A10</text>
<text x="163.8" y="103.4">P2.1/A9</text>
<text x="173.9" y="102.2">22</text>
<text x="173.9" y="104.7">23</text>
<text x="173.9" y="107.2">24</text>
<text x="237.2" y="103.2">680</text>
<text x="237.2" y="105.8">680</text>
<text x="82.3" y="108.3">3.0</text>
<text x="97.6" y="109.8">LED</text>
<text x="131.2" y="109.8">30</text>
<text x="131.2" y="112.3">31</text>
<text x="137" y="111">ALE</text>
<text x="137" y="113.5">EA</text>
<text x="137" y="108.4">PSEN</text>
<text x="162.8" y="108.4">P2.3/A11</text>
<text x="162.8" y="111">P2.4/A12</text>
<text x="162.8" y="113.5">P2.5/A13</text>
<text x="173.9" y="109.8">25</text>
<text x="173.9" y="112.3">26</text>
<text x="237.2" y="108.3">680</text>
<text x="237.2" y="110.8">680</text>
<text x="237.2" y="113.4">680</text>
<text x="118.3" y="120">IRF510</text>
<text x="162.8" y="118.6">P2.7/A15</text>
<text x="162.8" y="116.1">P2.6/A14</text>
<text x="173.9" y="117.4">28</text>
<text x="173.9" y="114.9">27</text>
<text x="237.2" y="115.9">680</text>
<text x="237.2" y="118.5">680</text>
<text x="24.6" y="122.5">14</text>
<text x="24.6" y="125">15</text>
<text x="30.5" y="123.7">SCL</text>
<text x="41" y="123.7">P0</text>
<text x="47" y="122.5">4</text>
<text x="47" y="125">5</text>
<text x="67.2" y="125.9">680</text>
<text x="132.2" y="122.5">1</text>
<text x="132.2" y="125">2</text>
<text x="137" y="123.7">P1.0/T2</text>
<text x="162.3" y="123.7">P3.0/RXD</text>
<text x="173.9" y="122.5">10</text>
<text x="173.9" y="125">11</text>
<text x="237.2" y="121">680</text>
<text x="24.6" y="130.1">13</text>
<text x="30.5" y="126.2">SDA</text>
<text x="30.5" y="131.3">INT</text>
<text x="41" y="126.2">P1</text>
<text x="41" y="128.8">P2</text>
<text x="41" y="131.3">P3</text>
<text x="47" y="127.6">6</text>
<text x="47" y="130.1">7</text>
<text x="107.7" y="126.1">102Ohm</text>
<text x="107.7" y="128.6">680</text>
<text x="107.7" y="131.2">680</text>
<text x="132.2" y="127.6">3</text>
<text x="132.2" y="130.1">4</text>
<text x="137" y="126.2">P1.1/T2EX</text>
<text x="137" y="128.8">P1.2/ECI</text>
<text x="137" y="131.3">P1.3/CEX0</text>
<text x="162.2" y="128.8">P3.2/INT0</text>
<text x="162.2" y="131.3">P3.3/INT1</text>
<text x="162.5" y="126.2">P3.1/TXD</text>
<text x="173.9" y="127.6">12</text>
<text x="173.9" y="130.1">13</text>
<text x="237.2" y="126.1">680</text>
<text x="237.2" y="128.6">680</text>
<text x="237.2" y="131.2">680</text>
<text x="25.6" y="135.2">1</text>
<text x="25.6" y="137.7">2</text>
<text x="30.5" y="136.4">A0</text>
<text x="41" y="133.8">P4</text>
<text x="41" y="136.4">P5</text>
<text x="47" y="132.6">9</text>
<text x="47" y="135.2">10</text>
<text x="47" y="137.7">11</text>
<text x="107.7" y="133.7">680</text>
<text x="107.7" y="136.2">680</text>
<text x="132.2" y="132.6">5</text>
<text x="132.2" y="135.2">6</text>
<text x="132.2" y="137.7">7</text>
<text x="137" y="133.8">P1.4/CEX1</text>
<text x="137" y="136.4">P1.5/CEX2</text>
<text x="163.9" y="133.8">P3.4/T0</text>
<text x="163.9" y="136.4">P3.5/T1</text>
<text x="173.9" y="132.6">14</text>
<text x="173.9" y="137.7">16</text>
<text x="173.9" y="135.2">15</text>
<text x="237.2" y="133.7">680</text>
<text x="25.6" y="140.3">3</text>
<text x="30.5" y="138.9">A1</text>
<text x="30.5" y="141.5">A2</text>
<text x="41" y="138.9">P6</text>
<text x="41" y="141.5">P7</text>
<text x="47" y="140.3">12</text>
<text x="107.7" y="138.8">680</text>
<text x="107.7" y="141.3">680</text>
<text x="107.7" y="143.9">680</text>
<text x="132.2" y="140.3">8</text>
<text x="137" y="138.9">P1.6/CEX3</text>
<text x="137" y="141.5">P1.7/CEX4</text>
<text x="163" y="138.9">P3.6/WR</text>
<text x="163.4" y="141.5">P3.7/RD</text>
<text x="173.9" y="140.3">17</text>
<text x="237.2" y="138.8">680</text>
<text x="237.2" y="141.3">680</text>
<text x="237.2" y="143.9">680</text>
<text x="29" y="145.4">PCF8574</text>
<text x="135.6" y="145.4">AT89C51RD2</text>
</g>
</svg>
